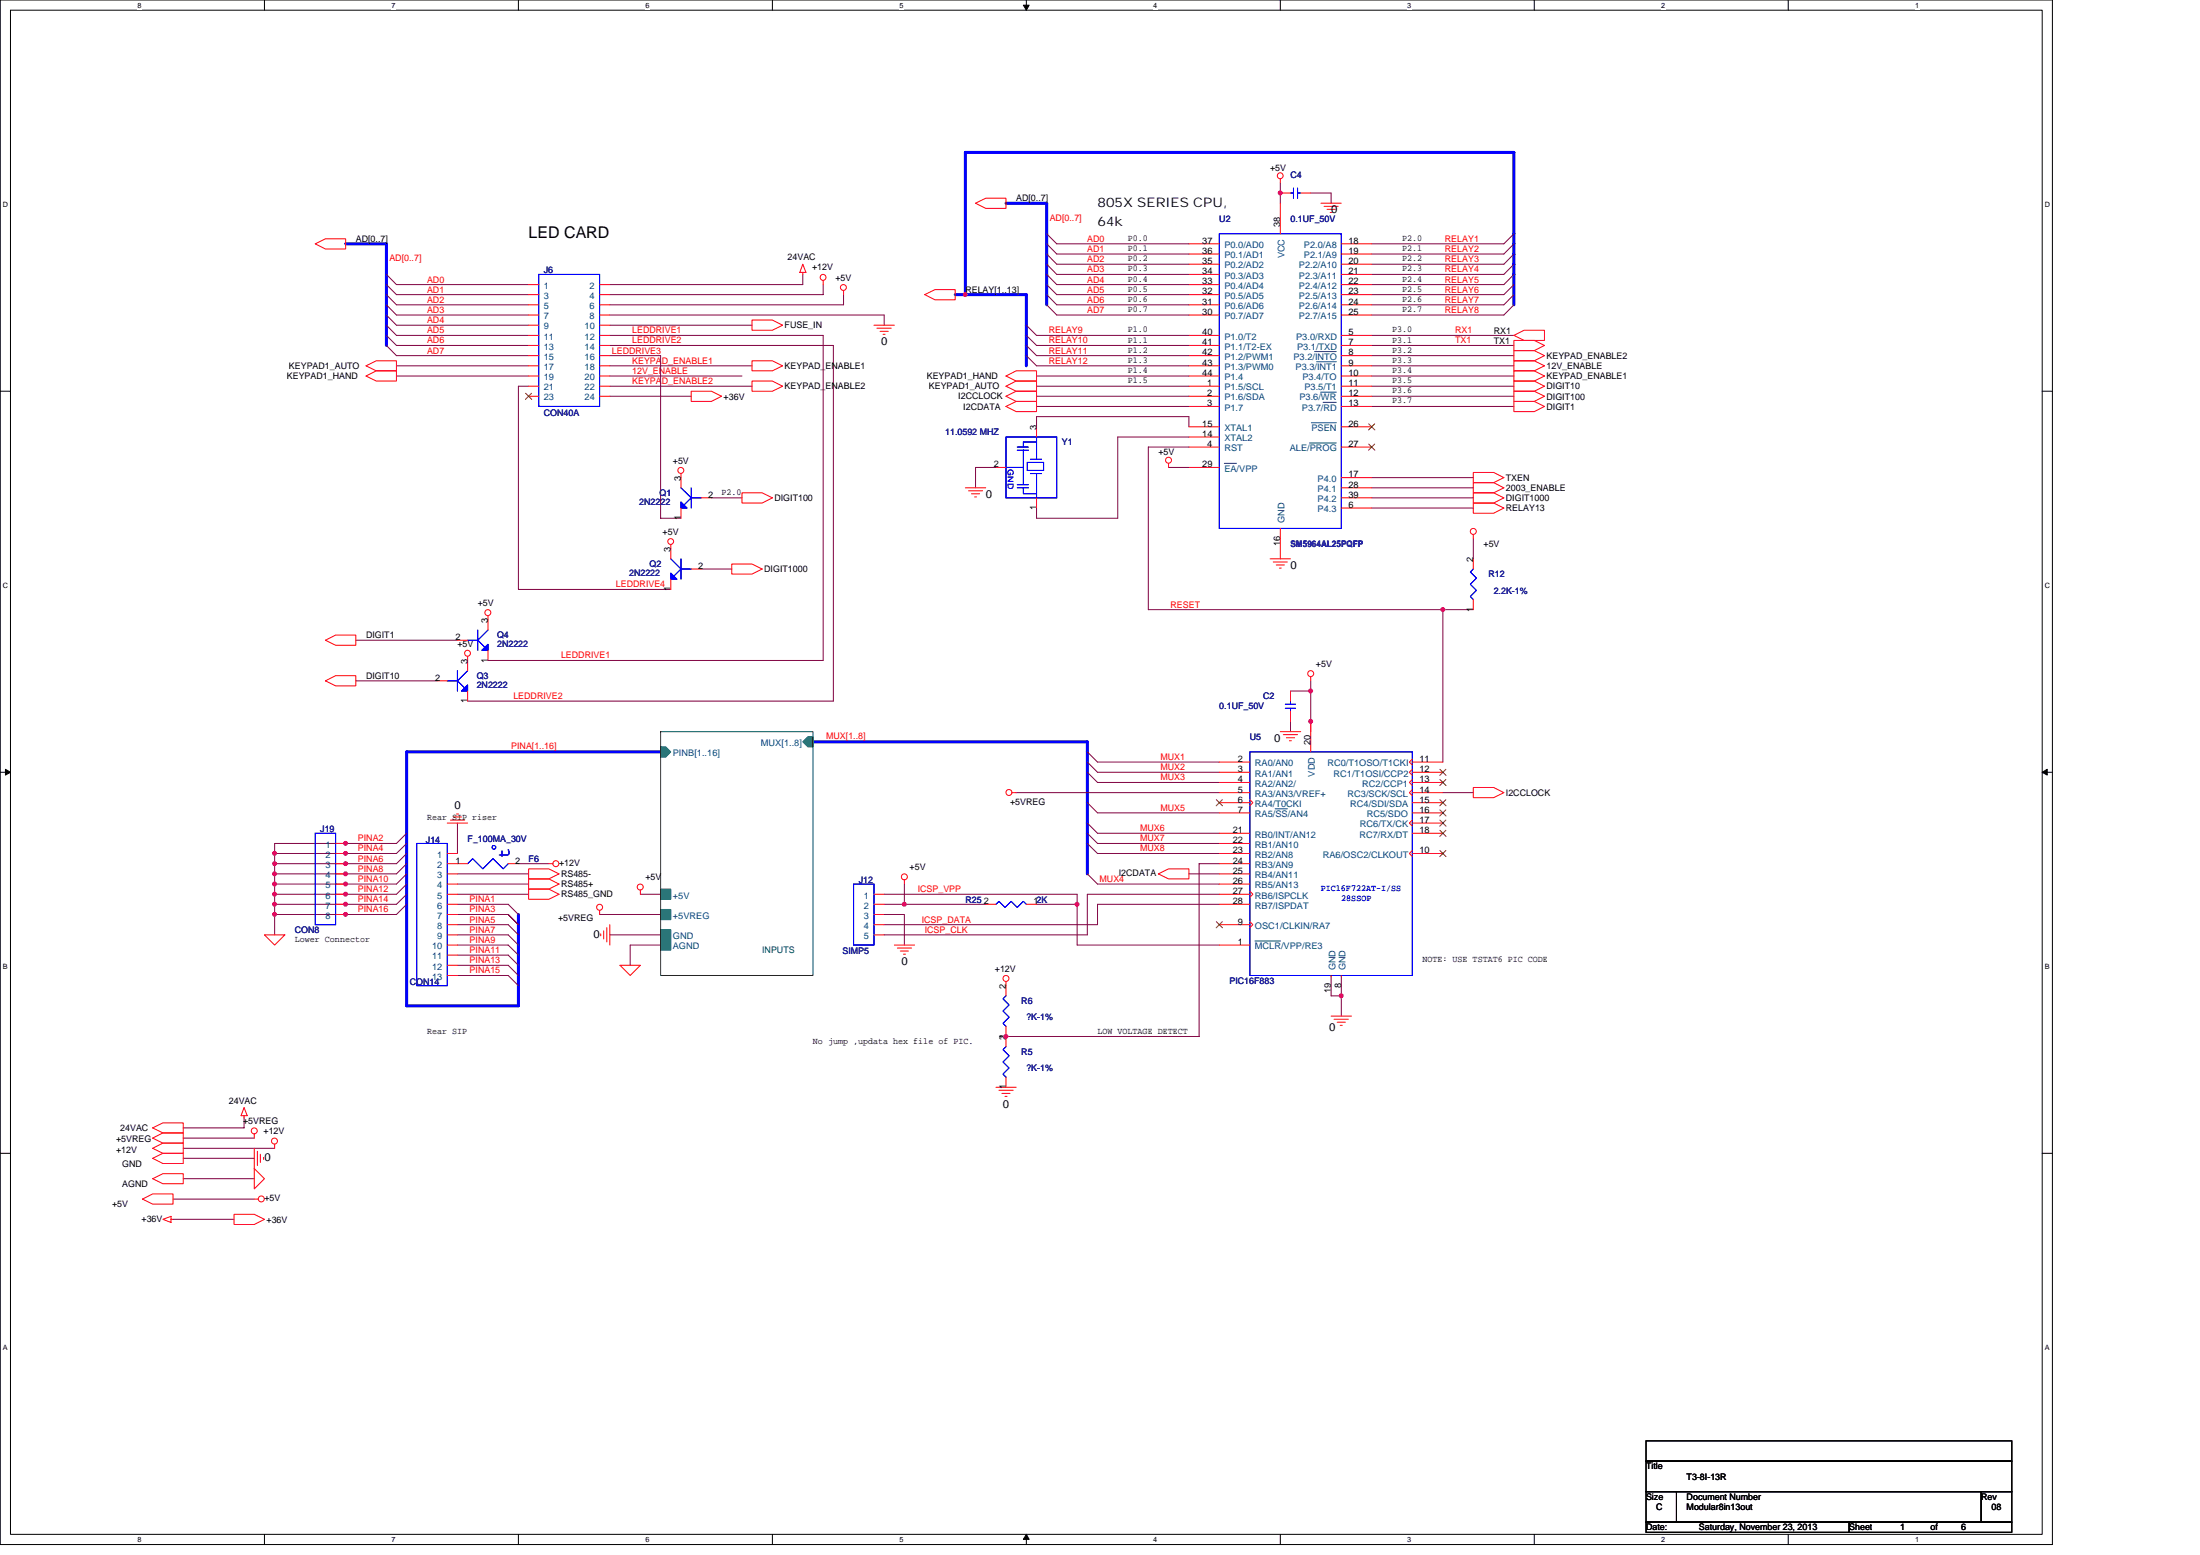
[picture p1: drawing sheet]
<svg xmlns="http://www.w3.org/2000/svg" width="297mm" height="210mm" viewBox="0 0 297 210" stroke-linecap="round" stroke-linejoin="round" font-family="sans-serif">
<path d="M0 0h277.1v208.5h-277.1zM1.4 1.4h274.3v205.7h-274.3z" fill="none" stroke="#000" stroke-width=".14"/>
<g fill="#fff">
<path d="M18.6 .1h.5v1.1h-.5z"/>
<path d="M18.6 207.3h.5v1.1h-.5z"/>
</g>
<path d="M35.7 0v1.4M35.7 207.1v1.4" fill="none" stroke="#000" stroke-width=".14"/>
<g fill="#fff">
<path d="M52.8 .1h.6v1.1h-.6z"/>
<path d="M52.8 207.3h.6v1.1h-.6z"/>
</g>
<path d="M70 0v1.4M70 207.1v1.4" fill="none" stroke="#000" stroke-width=".14"/>
<g fill="#fff">
<path d="M87.1 .1h.6v1.1h-.6z"/>
<path d="M87.1 207.3h.6v1.1h-.6z"/>
</g>
<path d="M104.3 0v1.4M104.3 207.1v1.4" fill="none" stroke="#000" stroke-width=".14"/>
<g fill="#fff">
<path d="M121.4 .1h.6v1.1h-.6z"/>
<path d="M121.4 207.3h.6v1.1h-.6z"/>
</g>
<path d="M138.6 0v1.4M138.6 207.1v1.4" fill="none" stroke="#000" stroke-width=".14"/>
<path d="M138.2 .7h.8l-.4 .7zM138.6 207.1l.4 .7h-.8z" fill="#000" stroke="#000" stroke-width=".14"/>
<g fill="#fff">
<path d="M155.7 .1h.6v1.1h-.6z"/>
<path d="M155.7 207.3h.6v1.1h-.6z"/>
</g>
<path d="M172.9 0v1.4M172.9 207.1v1.4" fill="none" stroke="#000" stroke-width=".14"/>
<g fill="#fff">
<path d="M190 .1h.6v1.1h-.6z"/>
<path d="M190 207.3h.6v1.1h-.6z"/>
</g>
<path d="M207.2 0v1.4M207.2 207.1v1.4" fill="none" stroke="#000" stroke-width=".14"/>
<g fill="#fff">
<path d="M224.3 .1h.5v1.1h-.5z"/>
<path d="M224.3 207.3h.5v1.1h-.5z"/>
</g>
<path d="M241.4 0v1.4M241.4 207.1v1.4" fill="none" stroke="#000" stroke-width=".14"/>
<g fill="#fff">
<path d="M258.6 .1h.5v1.1h-.5z"/>
<path d="M258.6 207.3h.5v1.1h-.5z"/>
<path d="M.4 27.1h.7v1.1h-.7z"/>
<path d="M276.1 27.1h.7v1.1h-.7z"/>
<path d="M.4 78.5h.7v1.1h-.7z"/>
<path d="M276.1 78.5h.7v1.1h-.7z"/>
</g>
<path d="M0 52.8h1.4M275.7 52.8h1.4" fill="none" stroke="#000" stroke-width=".14"/>
<g fill="#fff">
<path d="M.4 130h.7v1.1h-.7z"/>
<path d="M276.1 130h.7v1.1h-.7z"/>
</g>
<path d="M0 104.2h1.4M275.7 104.2h1.4" fill="none" stroke="#000" stroke-width=".14"/>
<path d="M.7 103.8l.7 .4-.7 .4zM275.7 104.2l.7-.4v.8z" fill="#000" stroke="#000" stroke-width=".14"/>
<g fill="#fff">
<path d="M.4 181.4h.7v1.1h-.7z"/>
<path d="M276.1 181.4h.7v1.1h-.7z"/>
</g>
<path d="M0 155.7h1.4M275.7 155.7h1.4M222.2 194.5h49.4v2.7h-49.4zM222.2 197.2h49.4v4.2h-49.4zM222.2 201.4h4.2v4.1h-4.2zM222.2 205.5h27.5v1.3h-27.5zM226.4 201.4h41.1v4.1h-41.1zM249.7 205.5h21.9v1.3h-21.9zM267.5 201.4h4.1v4.1h-4.1z" fill="none" stroke="#000" stroke-width=".14"/>
<g fill="none" stroke="#800040" stroke-width=".14">
<path d="M52.2 39.8l1.3 1.3h17.9M52.2 38.4l1.3 1.4h17.9M52.2 37l1.3 1.4h17.9M108.4 37v1.4h-26.1M111.1 38.4v1.4h-28.8M113.9 39.8v1.3h-31.6M141.3 39.8l1.4 1.3h17.8M141.3 38.4l1.4 1.4h17.8M141.3 35.7l1.4 1.3h17.8M141.3 32.9l1.4 1.4h17.8M141.3 37l1.4 1.4h17.8M141.3 34.3l1.4 1.4h17.8"/>
<path d="M141.3 31.6l1.4 1.3h17.8M172.9 24.7v2.7M177 26.1h2.7v1.3M204.4 39.8l-1.4 1.3h-17.8M204.4 38.4l-1.4 1.4h-17.8M204.4 35.7l-1.4 1.3h-17.8M204.4 32.9l-1.4 1.4h-17.8M204.4 37l-1.4 1.4h-17.8M204.4 34.3l-1.4 1.4h-17.8M204.4 31.6l-1.4 1.3h-17.8M52.2 45.3l1.3 1.3h17.9M52.2 41.1l1.3 1.4h17.9"/>
<path d="M52.2 43.9l1.3 1.4h17.9M52.2 46.6l1.3 1.4h17.9M52.2 42.5l1.3 1.4h17.9M53.5 49.4h17.9M53.5 50.8h17.9M71.4 52.1h-1.4v27.5h20.6M82.3 46.6h30.2v48h-49.4M82.3 48h6.9v22h2.7M82.3 52.1h19.2M82.3 53.5h11M82.3 42.5h37.1v1.4M82.3 49.4h19.2"/>
<path d="M82.3 45.3h28.8v43.9h-45.2M82.3 50.8h17.9M82.3 43.9h19.2M138.6 45.3l1.4 1.3h20.5M138.6 48l1.4 1.4h20.5M138.6 43.9l1.4 1.4h20.5M138.6 46.6l1.4 1.4h20.5M140 54.9h20.5M140 57.6v-1.4h20.5v1.4M140 52.1h20.5M140 53.5h20.5M140 50.8h20.5"/>
<path d="M141.3 41.1l1.4 1.4h17.8M160.5 59h-9.6v11h-10.9v-1.4M185.2 54.9h19.2M185.2 52.1h19.2M185.2 46.6h19.2M185.2 53.5h19.2M185.2 49.4h19.2M185.2 45.3h19.2M185.2 50.8h19.2M185.2 48h19.2M204.4 41.1l-1.4 1.4h-17.8M94.7 76.8h4.1"/>
<path d="M96.1 67.2h4.1M134.5 63.1h-2.8v2.7M157.8 63.1h2.7M160.5 60.3h-5.5v22h39.8v20.6M185.2 67.2h13.7M185.2 68.6h13.7M185.2 64.5h13.7M185.2 65.8h13.7M198.9 72.7v2.7M48 86.4h13.8M48 91.9h11M174.2 93.3h2.8"/>
<path d="M174.2 97.4v1.4M177 91.9v6.9M194.8 82.3h4.1M54.9 112.5l-1.4 1.4h-16.4v12.3M54.9 118l-1.4 1.3h-16.4M54.9 115.2l-1.4 1.4h-16.4M54.9 116.6l-1.4 1.4h-16.4M54.9 113.9l-1.4 1.3h-16.4M54.9 119.3l-1.4 1.4h-16.4M61.8 119.3h9.6M61.8 118h9.6M61.8 111.1v4.1"/>
<path d="M70 116.6h4.1M122.1 119.3v2.8M137.2 107h27.4M146.8 118l1.4 1.3h16.4M146.8 112.5l1.4 1.4h16.4M146.8 113.9l1.4 1.3h16.4M146.8 101.5l1.4 1.4h16.4M146.8 102.9l1.4 1.3h16.4M146.8 104.2l1.4 1.4h16.4M146.8 108.4l1.4 1.3h16.4M146.8 111.1l1.4 1.4h16.4M160.5 118h4.1"/>
<path d="M164.6 116.6h-2.7v23.3h-26.1M194.8 107h4.1M54.9 120.7l-1.4 1.4h-16.4M54.9 122.1l-1.4 1.3h-16.4M61.8 122.1h6.8l1.4 1.3M61.8 123.4h6.8l1.4 1.4M61.8 126.2h6.8l1.4 1.4M61.8 120.7h9.6M61.8 127.6h6.8l1.4 1.3M61.8 131.7h6.8l1.4 1.4M61.8 130.3h6.8l1.4 1.4M61.8 124.8h6.8l1.4 1.4"/>
<path d="M61.8 128.9h6.8l1.4 1.4M81 123.4h8.2M82.3 126.2h6.9M86.5 120.7h2.7M89.2 127.6h-4.1v2.7M119.4 123.4h2.7v4.2M119.4 122.1h13.7M119.4 120.7h26v6.9h19.2M140 122.1h5.4M164.6 122.1h-16.4v2.7h-28.8M164.6 120.7h-17.8v5.5h-27.4M179.7 131.7v2.7h1.4"/>
<path d="M181.1 131.7v5.5M24.7 153.6h9.6M24.7 155h12.4M24.7 156.4h9.6M24.7 159.1h9.6M33 150.9v1.4h-8.3M23.4 161.9h10.9M23.4 164.6h8.2"/>
</g>
<g fill="#f0f" stroke="#f0f" stroke-width=".14">
<circle cx="194.8" cy="82.3" r=".27"/>
<circle cx="46.7" cy="122.1" r=".27"/>
<circle cx="37.1" cy="120.7" r=".27"/>
<circle cx="46.7" cy="119.3" r=".27"/>
<circle cx="46.7" cy="113.8" r=".27"/>
<circle cx="46.7" cy="116.6" r=".27"/>
<circle cx="37.1" cy="117.9" r=".27"/>
<circle cx="46.7" cy="123.4" r=".27"/>
<circle cx="46.7" cy="117.9" r=".27"/>
<circle cx="37.1" cy="123.4" r=".27"/>
<circle cx="37.1" cy="115.2" r=".27"/>
<circle cx="46.7" cy="120.7" r=".27"/>
<circle cx="37.1" cy="122.1" r=".27"/>
<circle cx="46.7" cy="115.2" r=".27"/>
<circle cx="37.1" cy="119.3" r=".27"/>
<circle cx="37.1" cy="116.6" r=".27"/>
<circle cx="130.3" cy="39.8" r=".27"/>
<circle cx="122.1" cy="122.1" r=".27"/>
<circle cx="145.4" cy="122.1" r=".27"/>
<circle cx="177" cy="93.3" r=".27"/>
<circle cx="181.1" cy="134.4" r=".27"/>
<circle cx="135.8" cy="139.9" r=".27"/>
<circle cx="172.9" cy="26" r=".27"/>
<circle cx="177" cy="97.4" r=".27"/>
</g>
<path d="M46.7 32.9h5.5v13.7M129 39.8h9.6v9.6M130.3 39.8v-19.2h74.1v20.5M135.8 27.4h5.5v13.7M89.2 101.5h-34.3v34.3h15.1v-12.4M109.8 100.1h37v17.9" fill="none" stroke="#00f" stroke-width=".4"/>
<g fill="none" stroke="#f00" stroke-width=".14">
<path d="M42.6 32.9l1.3-.7h2.8v1.4h-2.8zM71.4 38.4h1.3M71.4 39.8h1.3M81 38.4h1.3M81 39.8h1.3M108.4 35.7l.4 1.1h-.8zM108.4 36.8v.2M111.1 37.9v.5M113.9 39.2v.6M124.9 39.8l1.3-.7h2.8v1.4h-2.8zM131.7 27.4l1.4-.6h2.7v1.3h-2.7zM160.5 38.4h4.1"/>
<path d="M160.5 39.8h4.1M160.5 32.9h4.1M160.5 34.3h4.1M160.5 35.7h4.1M160.5 37h4.1M172.9 24.2v.5M172.9 27.4v4.2M172.9 26.1h1.3M175.6 26.1h1.4M178.3 27.4h2.8M178.8 27.9h1.9M179.2 28.3h1.1"/>
<path d="M179.6 28.7h.2M181.1 38.4h4.1M181.1 39.8h4.1M181.1 32.9h4.1M181.1 34.3h4.1M181.1 35.7h4.1M181.1 37h4.1M49.4 50.8l1.4-.7h2.7v1.3h-2.7zM49.4 49.4l1.4-.7h2.7v1.4h-2.7zM71.4 43.9h1.3M71.4 41.1h1.3M71.4 42.5h1.3"/>
<path d="M71.4 45.3h1.3M71.4 46.6h1.3M71.4 48h1.3M71.4 49.4h1.3M71.4 50.8h1.3M71.4 52.1h1.3M71.4 53.5h1.3M81 43.9h1.3M81 41.1h1.3M81 42.5h1.3M81 45.3h1.3M81 46.6h1.3"/>
<path d="M81 48h1.3M81 49.4h1.3M81 50.8h1.3M81 52.1h1.3M81 53.5h1.3M93.3 52.8h2.8l1.3 .7-1.3 .7h-2.8zM101.5 43.2h2.8l1.4 .7-1.4 .7h-2.8zM101.5 48.7h2.8l1.4 .7-1.4 .7h-2.8zM101.5 51.4h2.8l1.4 .7-1.4 .7h-2.8zM118 43.9h2.8M118.4 44.3h1.9M118.8 44.7h1.1"/>
<path d="M119.2 45.1h.3M135.8 52.1l1.4-.7h2.8v1.4h-2.8zM135.8 50.8l1.4-.7h2.8v1.3h-2.8zM135.8 54.9l1.4-.7h2.8v1.4h-2.8zM135.8 53.5l1.4-.7h2.8v1.4h-2.8zM140 57.6v1.4M160.5 41.1h4.1M160.5 42.5h4.1M160.5 45.3h4.1M160.5 46.6h4.1M160.5 48h4.1M160.5 49.4h4.1"/>
<path d="M160.5 50.8h4.1M160.5 52.1h4.1M160.5 53.5h4.1M160.5 59h4.1M160.5 57.6h4.1M160.5 54.9h4.1M181.1 41.1h4.1M181.1 42.5h4.1M181.1 45.3h4.1M181.1 46.6h4.1M181.1 48h4.1M181.1 49.4h4.1"/>
<path d="M181.1 50.8h4.1M181.1 52.1h4.1M181.1 53.5h4.1M181.1 57.6h4.1M181.1 54.9h4.1M204.4 51.4h2.8l1.3 .7-1.3 .7h-2.8zM204.4 45.3l1.4-.7h2.7v1.4h-2.7zM204.4 46h2.8l1.3 .6-1.3 .7h-2.8zM204.4 54.2h2.8l1.3 .7-1.3 .7h-2.8zM204.4 52.8h2.8l1.3 .7-1.3 .7h-2.8zM204.4 50.1h2.8l1.3 .7-1.3 .6h-2.8zM204.4 47.3h2.8l1.3 .7-1.3 .7h-2.8z"/>
<path d="M204.4 48.7h2.8l1.3 .7-1.3 .7h-2.8zM90.6 73.5v1.9M90.6 78.2v1.4M91.9 63.9v1.9M91.9 68.6v1.4M93.3 76.8h1.4M94.7 67.2h1.4M98.8 76.1h2.7l1.4 .7-1.4 .7h-2.7zM100.2 66.5h2.7l1.4 .7-1.4 .7h-2.7zM130.3 65.8h2.8M130.8 66.3h1.9M131.2 66.7h1.1"/>
<path d="M131.6 67.1h.2M134.5 63.1h1.3M140 67.2v1.4M157.8 62.5v.6M160.5 63.1h4.1M160.5 60.3h4.1M171.5 75.4h2.7M171.9 75.9h1.9M172.3 76.3h1.1M172.7 76.7h.3M172.9 71.3v4.1M181.1 65.8h4.1"/>
<path d="M181.1 67.2h4.1M181.1 60.3h4.1M181.1 68.6h4.1M181.1 64.5h4.1M198.9 65.2h2.8l1.3 .6-1.3 .7h-2.8zM198.9 66.5h2.8l1.3 .7-1.3 .7h-2.8zM198.9 67.9h2.8l1.3 .7-1.3 .7h-2.8zM198.9 63.8h2.8l1.3 .7-1.3 .7h-2.8zM198.9 72.2v.5M198.9 75.4v1.4M43.9 86.4l1.4-.7h2.7v1.4h-2.7zM43.9 91.9l1.4-.7h2.7v1.4h-2.7z"/>
<path d="M59 91.9h1.4M61.8 86.4h1.3M63.1 88.6v1.9M63.1 93.3v1.3M65.9 83.1v1.9M65.9 87.8v1.4M172.9 98.8h2.7M173.3 99.2h1.9M173.7 99.6h1.1M174.1 100h.3M174.2 93.3v1.3M174.2 96v1.4"/>
<path d="M177 91.4v.5M177 97.4v4.1M198.9 80.9v1.4M45.3 116.6h1.4M45.3 115.2h1.4M45.3 118h1.4M45.3 119.3h1.4M45.3 113.9h1.4M60.4 111.1h2.7M60.4 116.6h2.7M60.4 115.2h1.4M60.4 118h1.4"/>
<path d="M60.4 119.3h1.4M60.8 110.7h1.9M61.2 110.3h1.1M61.6 109.9h.3M68.6 116.6h1.4M71.4 118.6h2.7l1.4 .7-1.4 .7h-2.7zM71.4 117.3h2.7l1.4 .7-1.4 .6h-2.7zM74.1 116.6h.6M122.1 118.8v.5M136.6 107h.6M156.4 118l1.4-.7h2.7v1.3h-2.7zM164.6 116.6h4.2"/>
<path d="M164.6 107h4.2M164.6 115.2h4.2M164.6 118h4.2M164.6 119.3h4.2M164.6 113.9h4.2M164.6 102.9h4.2M164.6 104.2h4.2M164.6 105.6h4.2M164.6 108.4h4.2M164.6 109.7h4.2M164.6 112.5h4.2M168.8 107.9l.4 .5-.4 .4"/>
<path d="M190.7 114.8l-.4 .4 .4 .4M190.7 102.5l-.4 .4 .4 .4M190.7 103.8l-.4 .4 .4 .4M190.7 105.2l-.4 .4 .4 .4M190.7 106.6l-.4 .4 .4 .4M190.7 110.7l-.4 .4 .4 .4M190.7 111.1h4.1M190.7 107h4.1M190.7 115.2h4.1M190.7 102.9h4.1M190.7 104.2h4.1M190.7 105.6h4.1"/>
<path d="M190.7 108.4h4.1M190.7 109.7h4.1M190.7 112.5h4.1M198.9 106.3h2.8l1.3 .7-1.3 .7h-2.8zM35.7 126.2h2.8l-1.4 1.4zM45.3 120.7h1.4M45.3 122.1h1.4M45.3 123.4h1.4M60.4 127.6h1.4M60.4 120.7h1.4M60.4 122.1h1.4M60.4 123.4h1.4"/>
<path d="M60.4 124.8h1.4M60.4 126.2h1.4M60.4 128.9h1.4M60.4 130.3h1.4M60.4 131.7h1.4M71.4 120h2.7l1.4 .7-1.4 .7h-2.7zM81 122.9v.5M81.1 126v.3M81.5 125.6v1.1M81.9 125.2v1.9M82.3 124.8v2.8M83.7 130.3h2.8l-1.4 1.4z"/>
<path d="M86.5 120.2v.5M118 120.7h1.4M118 122.1h1.4M118 123.4h1.4M118 124.8h1.4M118 126.2h1.4M120.8 127.6h2.7M121.2 128h1.9M121.6 128.4h1.1M122 128.8h.3M133.1 122.1h1.4M135.8 132.5v1.9"/>
<path d="M135.8 138.5v2.8M138.6 122.1h1.4M164.6 127.6h4.2M164.6 120.7h4.2M164.6 122.1h4.2M164.6 124.8h4.2M168.8 124.4l.4 .4-.4 .4M168.8 120.3l.4 .4-.4 .4M179.7 131.7h.1M179.7 137.2h2.8M180.1 137.6h2M180.5 138h1.1"/>
<path d="M181 138.4h.2M181.1 131.7h.1M20.6 159.1l1.4-.7h2.7v1.4h-2.7zM20.6 156.4l1.4-.7h2.7v1.4h-2.7zM20.6 153.6l1.4-.7h2.7v1.4h-2.7zM20.6 152.3l1.4-.7h2.7v1.3h-2.7zM20.6 155l1.4-.7h2.7v1.4h-2.7zM33 149.5l.4 1.1h-.8zM33 150.6v.3M34.3 157.7l1.4 1.4-1.4 1.4zM34.3 153.1v.5M34.3 155v2.7"/>
<path d="M34.8 155.4v1.9M35.2 155.8v1.1M35.6 156.2v.3M37.1 154.5v.5M134.5 146.8h2.7M134.9 147.2h1.9M135.3 147.6h1.1M135.7 148h.3M135.8 145.4v1.4M19.2 161.9l1.4-.7h2.8v1.3h-2.8zM22 164.6l1.1-.4v.8zM23.1 164.6h.3"/>
<path d="M31.6 163.9h2.7l1.4 .7-1.4 .7h-2.7zM34.3 161.9h.6"/>
<circle cx="111.1" cy="37.4" r=".4"/>
<circle cx="113.9" cy="38.8" r=".4"/>
<circle cx="172.8" cy="23.7" r=".4"/>
<circle cx="90.6" cy="73.1" r=".39"/>
<circle cx="91.9" cy="63.5" r=".4"/>
<circle cx="157.8" cy="62.1" r=".4"/>
<circle cx="198.9" cy="71.7" r=".4"/>
<circle cx="63.1" cy="88.2" r=".4"/>
<circle cx="65.9" cy="82.7" r=".4"/>
<circle cx="177" cy="90.9" r=".4"/>
<circle cx="75.1" cy="116.6" r=".4"/>
<circle cx="86.4" cy="119.7" r=".4"/>
<circle cx="122.1" cy="118.4" r=".4"/>
<circle cx="136.2" cy="107" r=".4"/>
<circle cx="81" cy="122.5" r=".4"/>
<circle cx="135.8" cy="132.1" r=".4"/>
<circle cx="34.3" cy="152.7" r=".4"/>
<circle cx="37.1" cy="154" r=".4"/>
<circle cx="35.3" cy="161.8" r=".4"/>
</g>
<g fill="none" stroke="#00f" stroke-width=".14">
<path d="M72.7 37h8.3v17.9h-8.3zM164.6 31.6h16.5v39.7h-16.5zM174.2 26.1h.4M174.6 25.4v1.4M175.2 25.4v1.4M175.2 26.1h.4M135.8 59h6.9v8.2h-6.9zM140 59h.1M140 59v3M140 59.7h-1.8v.6M90.6 75.4l1.3 1.4-.9 1M91.9 65.8l1.4 1.4-1 1"/>
<path d="M91.9 75.4v2.8M91.9 76.8h1.4M93.3 65.8v2.8M93.3 67.2h1.4M135.8 63.1h2.4M137.3 60.3h1.6M137.3 65.8h1.6M137.3 65.4h1.6M137.3 60.8h1.6M138.2 65.8v.9h1.8M138.2 60.8v4.6M138.7 62.4h2.2v1.1h-2.2z"/>
<path d="M139.1 62h1.5M139.1 63.9h1.5M140 63.9v3.3M198.9 76.8l-.4 .4 .8 .8-.8 .9 .8 .8-.8 .8 .4 .4M60.4 91.9h1.4M61.8 90.5v2.8M63.1 90.5l-1.3 1.4 .9 1M63.1 86.4h1.4M64.5 85v2.8M65.9 85l-1.4 1.4 1 1M173.5 95.6h1.4M173.5 95.1h1.4"/>
<path d="M174.2 94.6v.5M174.2 95.6v.4M42.6 112.5h2.7v12.3h-2.7zM56.3 113.9h4.1v19.2h-4.1zM63.1 116.6l.7-.7 1.4 1.4 1.4-1.4 1.3 1.4 .7-.7M115.2 119.3h2.8v8.3h-2.8zM168.8 101.5h21.9v30.2h-21.9zM134.5 122.1l.4-.4 .8 .8 .8-.8 .8 .8 .9-.8 .4 .4M135.8 134.4l-.4 .4 .8 .9-.8 .8 .8 .8-.8 .8 .4 .4M135.8 141.3l-.4 .4 .8 .8-.8 .8 .8 .9-.8 .8 .4 .4"/>
<circle cx="66.7" cy="114.4" r=".25"/>
</g>
<g fill="#00f" stroke="#00f" stroke-width=".14">
<path d="M91.9 67.8l.9 .8h-.9z" fill-rule="evenodd"/>
<path d="M91.9 67.8l.9 .8h-.9z" fill-rule="evenodd"/>
<path d="M65.5 87.4l.4-.4v.8h-.8z" fill-rule="evenodd"/>
<path d="M65.5 87.4l.4-.4v.8h-.8z" fill-rule="evenodd"/>
<path d="M90.6 77.4l.8 .8h-.8z" fill-rule="evenodd"/>
<path d="M90.6 77.4l.8 .8h-.8z" fill-rule="evenodd"/>
<path d="M63.1 92.5v.8h-.8z" fill-rule="evenodd"/>
<path d="M63.1 92.5v.8h-.8z" fill-rule="evenodd"/>
</g>
<g fill="#008040" stroke="#008040" stroke-width=".14">
<path d="M89.2 126.9h1.4v1.3h-1.4z" fill-rule="evenodd"/>
<path d="M89.2 125.5h1.4v1.4h-1.4z" fill-rule="evenodd"/>
<path d="M89.2 122.8h1.4v1.3h-1.4z" fill-rule="evenodd"/>
<path d="M108.4 100.1l.7-.7h.7v1.4h-.7z" fill-rule="evenodd"/>
<path d="M89.2 100.8h.7l.7 .7-.7 .7h-.7z" fill-rule="evenodd"/>
<path d="M89.2 120h1.4v1.4h-1.4z" fill-rule="evenodd"/>
</g>
<path d="M89.2 98.8h20.6v32.9h-20.6z" fill="none" stroke="#008000" stroke-width=".14"/>
<g fill="none" stroke="#804000" stroke-width=".14">
<path d="M71 53.1l.8 .8M71.8 53.1l-.9 .8M184.8 57.2l.8 .8M184.8 59.9l.8 .9M185.6 57.2l-.8 .8M185.6 59.9l-.8 .9M164.2 107.9l.9 .9M165 107.9l-.8 .9M194.4 114.8l.8 .8M194.4 103.8l.8 .9M194.4 105.2l.8 .8M194.4 107.9l.8 .9"/>
<path d="M194.4 109.3l.8 .9M194.4 110.7l.8 .8M194.4 112.1l.8 .8M195.2 114.8l-.8 .8M195.2 103.8l-.8 .9M195.2 105.2l-.8 .8M195.2 107.9l-.8 .9M195.2 109.3l-.8 .9M195.2 110.7l-.8 .8M195.2 112.1l-.8 .8M164.2 124.4l.9 .8M165 124.4l-.8 .8"/>
</g>
<path d="M176.8 59.8h3.6M177.1 57.1h3.3M177.5 47.5h2.9M177.8 48.8h2.6M178.3 52.9h2.1M178.6 54.3h1.8M165.3 62.5h1.7M172.2 109.2h1.6M169.4 127h3.5" fill="none" stroke="#004080" stroke-width=".14"/>
<text font-size="2.5" fill="#00f" x="68.8" y="115.8" transform="rotate(-90 68.8 115.8)">t</text>
<text font-size="2.2" x="71.4" y="32.1">LED CARD</text>
<g font-size="1.8">
<text x="148.2" y="28">805X SERIES CPU,</text>
<text x="148.2" y="30.5">64k</text>
</g>
<g font-size="1.5">
<text x="179.7" y="28.8">0</text>
<text x="119" y="46.6">0</text>
<text x="133.1" y="67.2">0</text>
<text x="174.2" y="76.8">0</text>
<text x="172" y="100.1">0</text>
<text x="61.4" y="109.2">0</text>
<text x="80.2" y="126.6">0</text>
<text x="121.7" y="130.3">0</text>
<text x="179.4" y="139.2">0</text>
<text x="135.4" y="149.5">0</text>
<text x="35.7" y="156.8">0</text>
</g>
<g font-size="1.2">
<text x="171.5" y="23.1">+5V</text>
<text x="137.2" y="27.2">AD[0..7]</text>
<text x="48" y="32.7">AD[0..7]</text>
<text x="106.3" y="35.1">24VAC</text>
<text x="152.3" y="32.5">P0.0</text>
<text x="152.3" y="33.9">P0.1</text>
<text x="152.3" y="35.3">P0.2</text>
<text x="162.3" y="32.9">37</text>
<text x="162.3" y="34.3">36</text>
<text x="162.3" y="35.6">35</text>
<text x="172.8" y="30.6" transform="rotate(-90 172.8 30.6)">38</text>
<text x="182.1" y="32.9">18</text>
<text x="182.1" y="34.3">19</text>
<text x="182.1" y="35.6">20</text>
<text x="189.3" y="32.5">P2.0</text>
<text x="189.3" y="33.9">P2.1</text>
<text x="189.3" y="35.3">P2.2</text>
<text x="109.6" y="36.5">+12V</text>
<text x="112.8" y="37.9">+5V</text>
<text x="130.3" y="39.5">RELAY[1..13]</text>
<text x="152.3" y="36.6">P0.3</text>
<text x="152.3" y="38">P0.4</text>
<text x="152.3" y="39.4">P0.5</text>
<text x="152.3" y="40.7">P0.6</text>
<text x="162.3" y="37">34</text>
<text x="162.3" y="38.4">33</text>
<text x="162.3" y="39.8">32</text>
<text x="162.3" y="41.1">31</text>
<text x="182.1" y="37">21</text>
<text x="182.1" y="38.4">22</text>
<text x="182.1" y="39.8">23</text>
<text x="182.1" y="41.1">24</text>
<text x="189.3" y="36.6">P2.3</text>
<text x="189.3" y="38">P2.4</text>
<text x="189.3" y="39.4">P2.5</text>
<text x="189.3" y="40.7">P2.6</text>
<text x="105.9" y="44.3">FUSE_IN</text>
<text x="152.3" y="42.1">P0.7</text>
<text x="152.3" y="44.9">P1.0</text>
<text x="152.3" y="46.2">P1.1</text>
<text x="152.3" y="47.6">P1.2</text>
<text x="162.3" y="45.3">40</text>
<text x="162.3" y="46.6">41</text>
<text x="162.3" y="48">42</text>
<text x="162.3" y="42.5">30</text>
<text x="182.1" y="45.3">5</text>
<text x="182.1" y="46.6">7</text>
<text x="182.1" y="48">8</text>
<text x="182.1" y="42.5">25</text>
<text x="188" y="44.9">P3.0</text>
<text x="188" y="46.2">P3.1</text>
<text x="188" y="47.6">P3.2</text>
<text x="189.3" y="42.1">P2.7</text>
<text x="201.7" y="45">RX1</text>
<text x="201.7" y="46.4">TX1</text>
<text x="38.7" y="51.2">KEYPAD1_HAND</text>
<text x="39" y="49.8">KEYPAD1_AUTO</text>
<text x="97.7" y="53.9">+36V</text>
<text x="105.9" y="49.8">KEYPAD_ENABLE1</text>
<text x="105.9" y="52.6">KEYPAD_ENABLE2</text>
<text x="125.1" y="51.2">KEYPAD1_HAND</text>
<text x="125.4" y="52.6">KEYPAD1_AUTO</text>
<text x="129.4" y="53.8">I2CCLOCK</text>
<text x="152.3" y="49">P1.3</text>
<text x="152.3" y="50.4">P1.4</text>
<text x="152.3" y="51.7">P1.5</text>
<text x="162.3" y="49.4">43</text>
<text x="162.3" y="50.7">44</text>
<text x="163" y="52.1">1</text>
<text x="163" y="53.5">2</text>
<text x="182.1" y="50.7">10</text>
<text x="182.1" y="52.1">11</text>
<text x="182.1" y="49.4">9</text>
<text x="182.1" y="53.5">12</text>
<text x="188" y="49">P3.3</text>
<text x="188" y="50.4">P3.4</text>
<text x="188" y="51.7">P3.5</text>
<text x="188" y="53.1">P3.6</text>
<text x="208.8" y="52.6">DIGIT10</text>
<text x="208.8" y="53.9">DIGIT100</text>
<text x="208.8" y="51.2">KEYPAD_ENABLE1</text>
<text x="208.8" y="48.5">KEYPAD_ENABLE2</text>
<text x="208.8" y="49.8">12V_ENABLE</text>
<text x="130.1" y="55.3">I2CDATA</text>
<text x="139.9" y="58" transform="rotate(-90 139.9 58)">3</text>
<text x="162.3" y="59">14</text>
<text x="162.3" y="57.6">15</text>
<text x="163" y="54.8">3</text>
<text x="182.1" y="57.6">26</text>
<text x="182.1" y="54.8">13</text>
<text x="188" y="54.5">P3.7</text>
<text x="208.8" y="55.3">DIGIT1</text>
<text x="90.8" y="62.6">+5V</text>
<text x="91.9" y="64.9" transform="rotate(-90 91.9 64.9)">3</text>
<text x="134.2" y="63.1">2</text>
<text x="156.4" y="61.5">+5V</text>
<text x="162.3" y="63.1">29</text>
<text x="163" y="60.3">4</text>
<text x="182.1" y="64.5">17</text>
<text x="182.1" y="65.8">28</text>
<text x="182.1" y="60.3">27</text>
<text x="203.3" y="64.9">TXEN</text>
<text x="91.9" y="70.2" transform="rotate(-90 91.9 70.2)">1</text>
<text x="95.6" y="67.2">2</text>
<text x="97.4" y="66.8">P2.0</text>
<text x="104.6" y="67.6">DIGIT100</text>
<text x="139.9" y="68.9" transform="rotate(-90 139.9 68.9)">1</text>
<text x="182.1" y="68.6">6</text>
<text x="182.1" y="67.2">39</text>
<text x="203.3" y="66.3">2003_ENABLE</text>
<text x="203.3" y="67.6">DIGIT1000</text>
<text x="203.3" y="69">RELAY13</text>
<text x="89.5" y="72.2">+5V</text>
<text x="90.5" y="74.5" transform="rotate(-90 90.5 74.5)">3</text>
<text x="94.3" y="76.8">2</text>
<text x="103.2" y="77.3">DIGIT1000</text>
<text x="172.8" y="73.7" transform="rotate(-90 172.8 73.7)">16</text>
<text x="198.9" y="75.9" transform="rotate(-90 198.9 75.9)">2</text>
<text x="200.3" y="73.8">+5V</text>
<text x="64.5" y="81.8">+5V</text>
<text x="90.5" y="79.8" transform="rotate(-90 90.5 79.8)">1</text>
<text x="198.9" y="82.6" transform="rotate(-90 198.9 82.6)">1</text>
<text x="49.4" y="86.2">DIGIT1</text>
<text x="61.5" y="86.4">2</text>
<text x="61.8" y="87.3">+5V</text>
<text x="63.1" y="89.6" transform="rotate(-90 63.1 89.6)">3</text>
<text x="65.9" y="89.4" transform="rotate(-90 65.9 89.4)">1</text>
<text x="65.9" y="84.1" transform="rotate(-90 65.9 84.1)">3</text>
<text x="49.4" y="91.7">DIGIT10</text>
<text x="58.8" y="91.9">2</text>
<text x="63.1" y="94.9" transform="rotate(-90 63.1 94.9)">1</text>
<text x="177.7" y="90">+5V</text>
<text x="176.9" y="100.5" transform="rotate(-90 176.9 100.5)">20</text>
<text x="167.1" y="102.8">2</text>
<text x="167.1" y="104.2">3</text>
<text x="167.1" y="105.6">4</text>
<text x="167.1" y="107">5</text>
<text x="191.6" y="105.6">13</text>
<text x="191.6" y="102.8">11</text>
<text x="191.6" y="107">14</text>
<text x="191.6" y="104.2">12</text>
<text x="203.3" y="107.4">I2CCLOCK</text>
<text x="57.7" y="110.7">Rear SIP riser</text>
<text x="136.4" y="108.7">+5VREG</text>
<text x="166.5" y="112.5">21</text>
<text x="166.5" y="113.8">22</text>
<text x="167.1" y="109.7">7</text>
<text x="167.1" y="108.3">6</text>
<text x="191.6" y="112.5">18</text>
<text x="191.6" y="108.3">15</text>
<text x="191.6" y="111.1">17</text>
<text x="191.6" y="109.7">16</text>
<text x="61.5" y="116.6">1</text>
<text x="69.6" y="116.6">2</text>
<text x="75.5" y="116.9">+12V</text>
<text x="75.8" y="119.8">RS485+</text>
<text x="75.8" y="118.4">RS485-</text>
<text x="87.1" y="118.8">+5V</text>
<text x="122.8" y="117.4">+5V</text>
<text x="151.1" y="118.3">I2CDATA</text>
<text x="166.5" y="115.2">23</text>
<text x="166.5" y="116.6">24</text>
<text x="166.5" y="117.9">25</text>
<text x="166.5" y="119.3">26</text>
<text x="191.6" y="115.2">10</text>
<text x="75.3" y="124.3">+5VREG</text>
<text x="75.8" y="121.1">RS485_GND</text>
<text x="132.8" y="122">2</text>
<text x="139.5" y="122">12K</text>
<text x="166.5" y="120.7">27</text>
<text x="166.5" y="122">28</text>
<text x="167.1" y="124.8">9</text>
<text x="39.8" y="127.2">Lower Connector</text>
<text x="134.3" y="131.1">+12V</text>
<text x="167.1" y="127.6">1</text>
<text x="192.1" y="129.9">NOTE: USE TSTAT6 PIC CODE</text>
<text x="135.8" y="133.5" transform="rotate(-90 135.8 133.5)">2</text>
<text x="179.7" y="134" transform="rotate(-90 179.7 134)">19</text>
<text x="181.1" y="133.3" transform="rotate(-90 181.1 133.3)">8</text>
<text x="57.7" y="139.5">Rear SIP</text>
<text x="109.8" y="140.9">No jump ,updata hex file of PIC.</text>
<text x="135.8" y="140.3" transform="rotate(-90 135.8 140.3)">21</text>
<text x="148.2" y="139.5">LOW VOLTAGE DETECT</text>
<text x="30.9" y="149">24VAC</text>
<text x="135.8" y="147" transform="rotate(-90 135.8 147)">1</text>
<text x="15.7" y="154.2">+5VREG</text>
<text x="15.7" y="155.6">+12V</text>
<text x="16.2" y="152.7">24VAC</text>
<text x="32.8" y="151.7">+5VREG</text>
<text x="35.6" y="153.1">+12V</text>
<text x="16.5" y="160.2">AGND</text>
<text x="16.5" y="157.5">GND</text>
<text x="15.1" y="163">+5V</text>
<text x="19.1" y="164.9">+36V</text>
<text x="35.7" y="162.2">+5V</text>
<text x="36" y="165">+36V</text>
<text x="222.2" y="198.4">Title</text>
<text x="222.2" y="202.5">Size</text>
<text x="223.6" y="203.9">C</text>
<text x="227.7" y="202.5">Document Number</text>
<text x="227.7" y="203.9">Modular8in13out</text>
<text x="227.7" y="199.7">T3-8I-13R</text>
<text x="267.5" y="202.5">Rev</text>
<text x="268.9" y="203.9">08</text>
<text x="222.2" y="206.6">Date:</text>
<text x="229.4" y="206.6">Saturday, November 23, 2013</text>
<text x="249.7" y="206.6">Sheet</text>
<text x="256.5" y="206.6">1</text>
<text x="260.6" y="206.6">of</text>
<text x="264.8" y="206.6">6</text>
</g>
<g font-size="1.2" fill="#f00">
<text x="141.7" y="29.8">AD[0..7]</text>
<text x="52.6" y="35.3">AD[0..7]</text>
<text x="146.8" y="34">AD1</text>
<text x="146.8" y="35.4">AD2</text>
<text x="146.8" y="32.6">AD0</text>
<text x="195.1" y="32.6">RELAY1</text>
<text x="195.1" y="34">RELAY2</text>
<text x="195.1" y="35.4">RELAY3</text>
<text x="57.7" y="40.9">AD2</text>
<text x="57.7" y="38.1">AD0</text>
<text x="57.7" y="39.5">AD1</text>
<text x="146.8" y="39.5">AD5</text>
<text x="146.8" y="36.8">AD3</text>
<text x="146.8" y="38.1">AD4</text>
<text x="146.8" y="40.9">AD6</text>
<text x="195.1" y="40.9">RELAY7</text>
<text x="195.1" y="39.5">RELAY6</text>
<text x="195.1" y="38.1">RELAY5</text>
<text x="195.1" y="36.8">RELAY4</text>
<text x="57.7" y="45">AD5</text>
<text x="57.7" y="46.4">AD6</text>
<text x="57.7" y="42.2">AD3</text>
<text x="57.7" y="47.7">AD7</text>
<text x="57.7" y="43.6">AD4</text>
<text x="82.6" y="47.7">LEDDRIVE3</text>
<text x="85.4" y="45">LEDDRIVE1</text>
<text x="85.4" y="46.4">LEDDRIVE2</text>
<text x="141.6" y="47.7">RELAY11</text>
<text x="141.6" y="46.4">RELAY10</text>
<text x="141.6" y="45">RELAY9</text>
<text x="146.8" y="42.2">AD7</text>
<text x="195.1" y="42.2">RELAY8</text>
<text x="196.5" y="46.4">TX1</text>
<text x="196.5" y="45">RX1</text>
<text x="85.4" y="51.9">KEYPAD_ENABLE2</text>
<text x="85.4" y="50.5">12V_ENABLE</text>
<text x="85.4" y="49.1">KEYPAD_ENABLE1</text>
<text x="141.6" y="49.1">RELAY12</text>
<text x="83.2" y="79.3">LEDDRIVE4</text>
<text x="158" y="82">RESET</text>
<text x="75.8" y="88.9">LEDDRIVE1</text>
<text x="69.3" y="94.4">LEDDRIVE2</text>
<text x="69" y="101.1">PINA[1..16]</text>
<text x="111.5" y="99.7">MUX[1..8]</text>
<text x="156.7" y="102.6">MUX1</text>
<text x="156.7" y="104">MUX2</text>
<text x="156.7" y="105.3">MUX3</text>
<text x="48.3" y="113.6">PINA2</text>
<text x="153.9" y="112.2">MUX6</text>
<text x="153.9" y="113.6">MUX7</text>
<text x="156.7" y="109.5">MUX5</text>
<text x="48.3" y="119.1">PINA10</text>
<text x="48.3" y="114.9">PINA4</text>
<text x="48.3" y="116.3">PINA6</text>
<text x="48.3" y="117.7">PINA8</text>
<text x="148.5" y="119.1">MUX4</text>
<text x="153.9" y="114.9">MUX8</text>
<text x="48.3" y="123.2">PINA16</text>
<text x="48.3" y="120.4">PINA12</text>
<text x="48.3" y="121.8">PINA14</text>
<text x="63.4" y="123.2">PINA3</text>
<text x="63.4" y="124.5">PINA5</text>
<text x="63.4" y="125.9">PINA7</text>
<text x="63.4" y="121.8">PINA1</text>
<text x="123.9" y="120.4">ICSP_VPP</text>
<text x="124.5" y="124.5">ICSP_DATA</text>
<text x="124.9" y="125.9">ICSP_CLK</text>
<text x="63.4" y="131.4">PINA15</text>
<text x="63.4" y="127.3">PINA9</text>
<text x="63.4" y="130">PINA13</text>
<text x="63.4" y="128.7">PINA11</text>
</g>
<g font-size="1.2" fill="#000080">
<text x="164.6" y="29.9">U2</text>
<text x="174.2" y="24">C4</text>
<text x="174.2" y="29.9">0.1UF_50V</text>
<text x="73.4" y="36.9">J6</text>
<text x="73.4" y="56.1">CON40A</text>
<text x="127.6" y="58.7">11.0592 MHZ</text>
<text x="143.4" y="60.1">Y1</text>
<text x="86.3" y="68.2">2N2222</text>
<text x="89.1" y="67">Q1</text>
<text x="84.9" y="77.8">2N2222</text>
<text x="87.7" y="76.6">Q2</text>
<text x="174.2" y="73.8">SM5964AL25PQFP</text>
<text x="201" y="77.9">R12</text>
<text x="201.7" y="80.1">2.2K-1%</text>
<text x="67.1" y="86.2">Q4</text>
<text x="67.1" y="87.4">2N2222</text>
<text x="64.4" y="91.7">Q3</text>
<text x="64.4" y="92.9">2N2222</text>
<text x="164.6" y="95.8">0.1UF_50V</text>
<text x="170.5" y="94.4">C2</text>
<text x="168.8" y="99.9">U5</text>
<text x="43.2" y="112.4">J19</text>
<text x="57.5" y="113.7">J14</text>
<text x="63.1" y="113.6">F_100MA_30V</text>
<text x="71.4" y="116.3">F6</text>
<text x="115.9" y="119.2">J12</text>
<text x="39.8" y="125.9">CON8</text>
<text x="130.3" y="121.8">R25</text>
<text x="113.7" y="128.8">SIMP5</text>
<text x="55.3" y="132.9">CON14</text>
<text x="137.9" y="135.6">R6</text>
<text x="138.6" y="137.7">?K-1%</text>
<text x="166" y="132.8">PIC16F883</text>
<text x="137.9" y="142.4">R5</text>
<text x="138.6" y="144.6">?K-1%</text>
</g>
<g font-size="1.2" fill="#004080">
<text x="165.3" y="33.5">P0.0/AD0</text>
<text x="165.3" y="34.9">P0.1/AD1</text>
<text x="173.4" y="34.9" transform="rotate(-90 173.4 34.9)">VCC</text>
<text x="176.1" y="33.5">P2.0/A8</text>
<text x="176.1" y="34.9">P2.1/A9</text>
<text x="73.4" y="39">1</text>
<text x="73.4" y="40.3">3</text>
<text x="73.4" y="41.7">5</text>
<text x="79.6" y="39">2</text>
<text x="79.6" y="40.3">4</text>
<text x="79.6" y="41.7">6</text>
<text x="165.3" y="36.2">P0.2/AD2</text>
<text x="165.3" y="37.6">P0.3/AD3</text>
<text x="165.3" y="39">P0.4/AD4</text>
<text x="165.3" y="40.3">P0.5/AD5</text>
<text x="165.3" y="41.7">P0.6/AD6</text>
<text x="175.4" y="36.2">P2.2/A10</text>
<text x="175.4" y="37.6">P2.3/A11</text>
<text x="175.4" y="39">P2.4/A12</text>
<text x="175.4" y="40.3">P2.5/A13</text>
<text x="175.4" y="41.7">P2.6/A14</text>
<text x="73.4" y="43.1">7</text>
<text x="73.4" y="44.5">9</text>
<text x="73.4" y="45.8">11</text>
<text x="73.4" y="47.2">13</text>
<text x="78.9" y="44.5">10</text>
<text x="78.9" y="45.8">12</text>
<text x="78.9" y="47.2">14</text>
<text x="79.6" y="43.1">8</text>
<text x="165.3" y="45.8">P1.0/T2</text>
<text x="165.3" y="47.2">P1.1/T2-EX</text>
<text x="165.3" y="43.1">P0.7/AD7</text>
<text x="175" y="45.8">P3.0/RXD</text>
<text x="175.1" y="47.2">P3.1/TXD</text>
<text x="175.4" y="43.1">P2.7/A15</text>
<text x="73.4" y="48.6">15</text>
<text x="73.4" y="50">17</text>
<text x="73.4" y="51.3">19</text>
<text x="73.4" y="52.7">21</text>
<text x="78.9" y="48.6">16</text>
<text x="78.9" y="50">18</text>
<text x="78.9" y="51.3">20</text>
<text x="78.9" y="52.7">22</text>
<text x="165.3" y="48.6">P1.2/PWM1</text>
<text x="165.3" y="50">P1.3/PWM0</text>
<text x="165.3" y="51.3">P1.4</text>
<text x="165.3" y="52.7">P1.5/SCL</text>
<text x="174.6" y="48.6">P3.2/INTO</text>
<text x="174.9" y="50">P3.3/INT1</text>
<text x="175.8" y="51.3">P3.4/TO</text>
<text x="176.1" y="52.7">P3.5/T1</text>
<text x="73.4" y="54.1">23</text>
<text x="78.9" y="54.1">24</text>
<text x="165.3" y="59.6">XTAL2</text>
<text x="165.3" y="58.2">XTAL1</text>
<text x="165.3" y="54.1">P1.6/SDA</text>
<text x="165.3" y="55.4">P1.7</text>
<text x="175.4" y="54.1">P3.6/WR</text>
<text x="175.8" y="55.4">P3.7/RD</text>
<text x="177.1" y="58.2">PSEN</text>
<text x="165.3" y="60.9">RST</text>
<text x="165.3" y="63.7">EA/VPP</text>
<text x="174.1" y="60.9">ALE/PROG</text>
<text x="177.9" y="65">P4.0</text>
<text x="173.4" y="70.7" transform="rotate(-90 173.4 70.7)">GND</text>
<text x="177.9" y="69.2">P4.3</text>
<text x="177.9" y="66.4">P4.1</text>
<text x="177.9" y="67.8">P4.2</text>
<text x="102.7" y="100.7">MUX[1..8]</text>
<text x="90.8" y="102.1">PINB[1..16]</text>
<text x="169.4" y="103.4">RA0/AN0</text>
<text x="169.4" y="104.8">RA1/AN1</text>
<text x="169.4" y="106.2">RA2/AN2/</text>
<text x="169.4" y="107.6">RA3/AN3/VREF+</text>
<text x="177.5" y="104.8" transform="rotate(-90 177.5 104.8)">VDD</text>
<text x="179.2" y="103.4">RC0/T1OSO/T1CKI</text>
<text x="180.1" y="104.8">RC1/T1OSI/CCP2</text>
<text x="181.9" y="107.6">RC3/SCK/SCL</text>
<text x="183.9" y="106.2">RC2/CCP1</text>
<text x="169.4" y="108.9">RA4/T0CKI</text>
<text x="169.4" y="110.3">RA5/SS/AN4</text>
<text x="169.4" y="113.1">RB0/INT/AN12</text>
<text x="182.3" y="108.9">RC4/SDI/SDA</text>
<text x="183.6" y="113.1">RC7/RX/DT</text>
<text x="183.6" y="111.7">RC6/TX/CK</text>
<text x="184.5" y="110.3">RC5/SDO</text>
<text x="44" y="114.4">1</text>
<text x="44" y="115.8">2</text>
<text x="44" y="117.2">3</text>
<text x="44" y="118.5">4</text>
<text x="44" y="119.9">5</text>
<text x="59" y="115.8">1</text>
<text x="59" y="117.2">2</text>
<text x="59" y="118.5">3</text>
<text x="59" y="119.9">4</text>
<text x="169.4" y="114.4">RB1/AN10</text>
<text x="169.4" y="115.8">RB2/AN8</text>
<text x="169.4" y="117.2">RB3/AN9</text>
<text x="169.4" y="118.5">RB4/AN11</text>
<text x="169.4" y="119.9">RB5/AN13</text>
<text x="178.6" y="115.8">RA6/OSC2/CLKOUT</text>
<text x="44" y="121.3">6</text>
<text x="44" y="122.6">7</text>
<text x="44" y="124">8</text>
<text x="59" y="121.3">5</text>
<text x="59" y="122.6">6</text>
<text x="59" y="124">7</text>
<text x="59" y="125.4">8</text>
<text x="90.8" y="124">+5VREG</text>
<text x="90.8" y="121.3">+5V</text>
<text x="116.6" y="121.3">1</text>
<text x="116.6" y="122.6">2</text>
<text x="116.6" y="124">3</text>
<text x="116.6" y="125.4">4</text>
<text x="169.4" y="125.4">OSC1/CLKIN/RA7</text>
<text x="169.4" y="121.3">RB6/ISPCLK</text>
<text x="169.4" y="122.6">RB7/ISPDAT</text>
<text x="58.4" y="128.1">10</text>
<text x="58.4" y="129.5">11</text>
<text x="58.4" y="130.9">12</text>
<text x="59" y="126.8">9</text>
<text x="90.8" y="128.1">AGND</text>
<text x="90.8" y="126.8">GND</text>
<text x="116.6" y="126.8">5</text>
<text x="169.4" y="128.1">MCLR/VPP/RE3</text>
<text x="180.3" y="131" transform="rotate(-90 180.3 131)">GND</text>
<text x="181.7" y="131" transform="rotate(-90 181.7 131)">GND</text>
<text x="58.4" y="132.2">13</text>
</g>
<g font-size="1.2" fill="#00f">
<text x="178.3" y="120.3">PIC16F722AT-I/SS</text>
<text x="181.1" y="121.7">28SSOP</text>
</g>
<text font-size="1.2" fill="#004040" x="102.9" y="128.7">INPUTS</text>
<text font-size="1.1" fill="#00f" x="136.1" y="63.4" transform="rotate(90 136.1 63.4)">GND</text>
<g font-size="1">
<text x="18.6" y="1">8</text>
<text x="52.8" y="1">7</text>
<text x="87.1" y="1">6</text>
<text x="121.4" y="1">5</text>
<text x="155.7" y="1">4</text>
<text x="190" y="1">3</text>
<text x="224.3" y="1">2</text>
<text x="258.6" y="1">1</text>
<text x=".4" y="28">D</text>
<text x="276.1" y="28">D</text>
<text x=".4" y="79.4">C</text>
<text x="276.1" y="79.4">C</text>
<text x=".4" y="130.9">B</text>
<text x="276.1" y="130.9">B</text>
<text x=".4" y="182.3">A</text>
<text x="276.1" y="182.3">A</text>
<text x="18.6" y="208.2">8</text>
<text x="52.8" y="208.2">7</text>
<text x="87.1" y="208.2">6</text>
<text x="121.4" y="208.2">5</text>
<text x="155.7" y="208.2">4</text>
<text x="190" y="208.2">3</text>
<text x="224.3" y="208.2">2</text>
<text x="258.6" y="208.2">1</text>
</g>
</svg>
